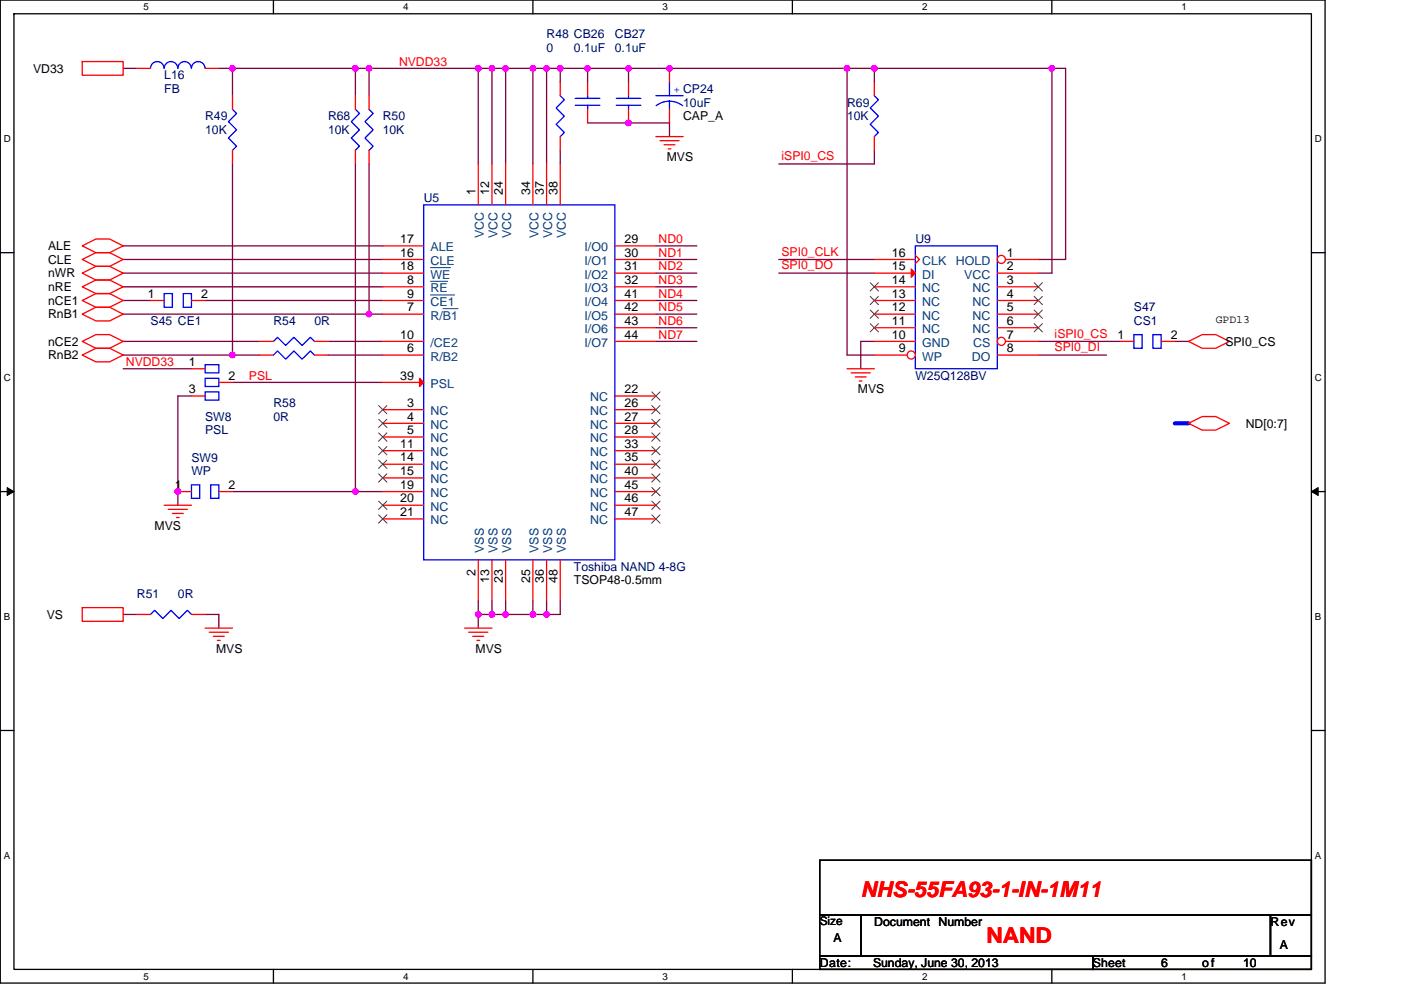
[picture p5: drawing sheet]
<svg xmlns="http://www.w3.org/2000/svg" width="297mm" height="210mm" viewBox="0 0 297 210" stroke-linecap="round" stroke-linejoin="round" font-family="sans-serif">
<path d="M.1 0h280.8v208.5h-280.8zM3 2.9h275v202.7h-275z" fill="none" stroke="#000" stroke-width=".28"/>
<g fill="#fff">
<path d="M30.5 .3h1.1v2.3h-1.1z"/>
<path d="M30.5 205.9h1.1v2.3h-1.1z"/>
</g>
<path d="M58 0v2.9M58 205.6v2.9" fill="none" stroke="#000" stroke-width=".28"/>
<g fill="#fff">
<path d="M85.5 .3h1.1v2.3h-1.1z"/>
<path d="M85.5 205.9h1.1v2.3h-1.1z"/>
</g>
<path d="M113 0v2.9M113 205.6v2.9" fill="none" stroke="#000" stroke-width=".28"/>
<g fill="#fff">
<path d="M140.5 .3h1.1v2.3h-1.1z"/>
<path d="M140.5 205.9h1.1v2.3h-1.1z"/>
</g>
<path d="M168 0v2.9M168 205.6v2.9" fill="none" stroke="#000" stroke-width=".28"/>
<g fill="#fff">
<path d="M195.5 .3h1.2v2.3h-1.2z"/>
<path d="M195.5 205.9h1.2v2.3h-1.2z"/>
</g>
<path d="M223 0v2.9M223 205.6v2.9" fill="none" stroke="#000" stroke-width=".28"/>
<g fill="#fff">
<path d="M250.5 .3h1.2v2.3h-1.2z"/>
<path d="M250.5 205.9h1.2v2.3h-1.2z"/>
<path d="M.8 28.3h1.5v2.3h-1.5z"/>
<path d="M278.8 28.3h1.5v2.3h-1.5z"/>
<path d="M.8 78.9h1.5v2.3h-1.5z"/>
<path d="M278.8 78.9h1.5v2.3h-1.5z"/>
</g>
<path d="M.1 53.6h2.9M278 53.6h2.9" fill="none" stroke="#000" stroke-width=".28"/>
<g fill="#fff">
<path d="M.8 129.6h1.4v2.3h-1.4z"/>
<path d="M278.8 129.6h1.4v2.3h-1.4z"/>
</g>
<path d="M.1 104.3h2.9M278 104.3h2.9" fill="none" stroke="#000" stroke-width=".28"/>
<path d="M1.5 103.4l1.5 .9-1.5 .8zM278 104.3l1.5-.9v1.7z" fill="#000" stroke="#000" stroke-width=".21"/>
<g fill="#fff">
<path d="M.8 180.3h1.4v2.3h-1.4z"/>
<path d="M278.8 180.3h1.4v2.3h-1.4z"/>
</g>
<path d="M.1 154.9h2.9M278 154.9h2.9M173.8 194h8.7v8.7h-8.7zM173.8 182.5h104.2v11.5h-104.2zM182.5 194h86.9v8.7h-86.9zM269.4 194h8.6v8.7h-8.6zM173.8 202.7h57.9v2.9h-57.9zM231.7 202.7h46.3v2.9h-46.3z" fill="none" stroke="#000" stroke-width=".28"/>
<g fill="none" stroke="#800040" stroke-width=".28">
<path d="M26.1 14.5h2.9M46.4 14.5h2.9M49.3 14.5v5.8M49.3 14.5h26.1M75.4 14.5v5.8M75.4 14.5h2.8M78.2 14.5h23.2M78.3 14.5v5.8M101.4 14.5v20.3M101.4 14.5h2.9M104.3 14.5h2.9M104.3 14.5v20.3"/>
<path d="M107.2 14.5v20.3M107.2 14.5h5.8M113 14.5v20.3M113 14.5h2.9M115.9 14.5v20.3M115.9 14.5h2.9M118.8 14.5v2.9M118.8 14.5h5.8M124.6 14.5v2.9M124.6 14.5h8.7M133.3 14.5v2.9M133.3 14.5h46.3"/>
<path d="M179.6 14.5v60.8h5.8M179.6 14.5h5.8M185.4 14.5v2.9M185.4 14.5h37.6M223 14.5h2.9v40.5h-5.8M223 14.5v43.4h-2.9M49.3 34.8v40.5M75.4 34.8v69.5M78.3 34.8v31.8M118.8 31.9v2.9M124.6 26.1h17.3v2.9M185.4 31.9v2.9h-20.3"/>
<path d="M26.1 55h55M26.1 52.2h55M26.1 57.9h55M139.1 52.2h8.6M139.1 55h8.6M139.1 57.9h8.6M165.1 57.9h20.3M165.1 55h20.3M26.1 60.8h55M26.1 78.2h14.5M26.1 66.6h52.1M26.1 72.4h29"/>
<path d="M26.1 75.3h23.2M26.1 63.7h5.8M43.5 63.7h37.6M49.3 75.3h5.8M69.6 72.4h11.5M69.6 75.3h11.5M78.3 66.6h2.8M139.1 60.8h8.6M139.1 63.7h8.6M139.1 66.6h8.6M139.1 69.5h8.6M139.1 72.4h8.6"/>
<path d="M185.4 72.4h-2.9v5.8M220.1 75.3h14.5M220.1 72.4h17.4M249.1 72.4h2.9M40.6 84h-2.9v23.2M49.3 81.1h31.8M49.3 104.3h26.1M75.4 104.3h5.7M26.1 130.3h2.9M43.5 130.3h2.9v2.9M101.4 127.4v2.9M101.4 130.3v2.9"/>
<path d="M101.4 130.3h2.9M104.3 130.3h2.9M104.3 127.4v2.9M107.2 127.4v2.9M107.2 130.3h5.8M113 127.4v2.9M113 130.3h2.9M115.9 127.4v2.9M118.8 127.4v2.9h-2.9"/>
</g>
<g fill="#f0f" stroke="#f0f" stroke-width=".28">
<circle cx="185.4" cy="14.5" r=".57"/>
<circle cx="223" cy="14.5" r=".57"/>
<circle cx="75.3" cy="104.3" r=".57"/>
<circle cx="118.8" cy="14.5" r=".57"/>
<circle cx="133.2" cy="26.1" r=".57"/>
<circle cx="179.6" cy="14.5" r=".57"/>
<circle cx="141.9" cy="14.5" r=".57"/>
<circle cx="113" cy="14.5" r=".57"/>
<circle cx="78.2" cy="66.6" r=".57"/>
<circle cx="37.7" cy="104.3" r=".57"/>
<circle cx="101.4" cy="14.5" r=".57"/>
<circle cx="115.9" cy="130.3" r=".57"/>
<circle cx="104.3" cy="130.3" r=".57"/>
<circle cx="107.2" cy="14.5" r=".57"/>
<circle cx="49.3" cy="75.3" r=".57"/>
<circle cx="104.3" cy="14.5" r=".57"/>
<circle cx="133.2" cy="14.5" r=".57"/>
<circle cx="124.6" cy="14.5" r=".57"/>
<circle cx="78.2" cy="14.5" r=".57"/>
<circle cx="75.3" cy="14.5" r=".57"/>
<circle cx="49.3" cy="14.5" r=".57"/>
<circle cx="115.9" cy="14.5" r=".57"/>
<circle cx="101.4" cy="130.3" r=".57"/>
<circle cx="113" cy="130.3" r=".57"/>
<circle cx="107.2" cy="130.3" r=".57"/>
</g>
<path d="M249.1 89.8h2.9" fill="none" stroke="#00f" stroke-width=".87"/>
<g fill="none" stroke="#f00" stroke-width=".28">
<path d="M17.4 13.1h8.7v2.9h-8.7zM29 14.5h2.9M43.5 14.5h2.9M118.8 17.4v2.9M124.6 17.4v2.9M141.9 14.5v2.9M185.4 17.4v2.9M49.3 31.9v2.9M49.3 20.3v2.9M75.4 31.9v2.9M75.4 20.3v2.9M78.2 31.9v2.9"/>
<path d="M78.2 20.3v2.9M118.8 29v2.9M124.6 23.2v2.9M139.1 29h5.7M139.9 29.8h4.1M140.8 30.7h2.3M141.7 31.6h.5M141.9 23.2v2.9M185.4 29v2.9M17.4 52.2l2.9-1.5h2.9l2.9 1.5-2.9 1.4h-2.9zM17.4 55l2.9-1.4h2.9l2.9 1.4-2.9 1.5h-2.9zM17.4 57.9l2.9-1.4h2.9l2.9 1.4-2.9 1.5h-2.9z"/>
<path d="M17.4 63.7l2.9-1.4h2.9l2.9 1.4-2.9 1.5h-2.9zM17.4 66.6l2.9-1.4h2.9l2.9 1.4-2.9 1.5h-2.9zM17.4 72.4l2.9-1.4h2.9l2.9 1.4-2.9 1.5h-2.9zM17.4 75.3l2.9-1.4h2.9l2.9 1.4-2.9 1.5h-2.9zM17.4 60.8l2.9-1.4h2.9l2.9 1.4-2.9 1.5h-2.9zM55.1 72.4h2.9M66.7 72.4h2.9M179.6 78.2h5.8M180.5 79.1h4M181.3 79.9h2.3M237.5 72.4h2.9M246.2 72.4h2.9"/>
<path d="M252 72.4l2.9-1.4h2.9l2.9 1.4-2.9 1.5h-2.9zM182.2 80.8h.6M252 89.8l2.9-1.5h2.9l2.9 1.5-2.9 1.4h-2.9zM34.8 107.2h5.8M35.7 108h4M36.6 108.9h2.3M37.4 109.8h.6M37.7 104.3h2.9M46.4 104.3h2.9M17.4 128.9h8.7v2.9h-8.7zM29 130.3h2.9M40.6 130.3h2.9"/>
<path d="M43.5 133.2h5.8M44.4 134.1h4M45.2 135h2.4M46.1 135.8h.6M98.5 133.2h5.8M99.4 134.1h4M100.2 135h2.4M101.1 135.8h.6"/>
</g>
<g fill="none" stroke="#00f" stroke-width=".28">
<path d="M31.9 14.5a1.42 1.42 0 0 1 1.4-1.4 1.45 1.45 0 0 1 1.5 1.4M34.8 14.5a1.42 1.42 0 0 1 1.4-1.4 1.45 1.45 0 0 1 1.5 1.4M37.7 14.5a1.43 1.43 0 0 1 1.4-1.4 1.43 1.43 0 0 1 1.5 1.4M40.6 14.5a1.43 1.43 0 0 1 1.4-1.4 1.45 1.45 0 0 1 1.5 1.4M141.9 17.4v2.9M49.3 23.2l.9 .9-1.8 1.7 1.8 1.7-1.8 1.8 1.8 1.7-.9 .9M75.4 23.2l.8 .9-1.7 1.7 1.7 1.7-1.7 1.8 1.7 1.7-.8 .9M78.2 23.2l.9 .9-1.7 1.7 1.7 1.7-1.7 1.8 1.7 1.7-.9 .9M118.8 20.3l.9 .9-1.8 1.7 1.8 1.7-1.8 1.8 1.8 1.7-.9 .9M122 22.3h5.2M122 20.9h5.2M124.6 20.3v.6"/>
<path d="M124.6 22.3v.9M139.1 20.3h5.7M139.1 22.4l1.3-.7 1.5-.2 1.5 .2 1.3 .7M141.9 21.5v1.7M185.4 20.3l.8 .9-1.7 1.7 1.7 1.7-1.7 1.8 1.7 1.7-.8 .9M194.1 52.2h17.4v26h-17.4zM58 72.4l.8-.9 1.8 1.8 1.7-1.8 1.7 1.8 1.8-1.8 .9 .9M240.4 71h1.7v2.9h-1.7zM244.5 71h1.7v2.9h-1.7zM40.6 102.8h1.7v2.9h-1.7zM44.7 102.8h1.7v2.9h-1.7zM31.9 130.3l.9-.8 1.7 1.7 1.8-1.7 1.7 1.7 1.7-1.7 .9 .8"/>
</g>
<circle cx="212.3" cy="55" r=".86" fill="#fff" stroke="#f00" stroke-width=".28"/>
<path d="M211.5 57.9h8.6M213.2 55h6.9M211.5 60.8h8.6M211.5 63.7h8.6M211.5 66.6h8.6M211.5 69.5h8.6" fill="none" stroke="#f00" stroke-width=".28"/>
<path d="M219.3 60l1.7 1.7M221 60l-1.8 1.7M219.3 62.9l1.7 1.7M219.3 65.8l1.7 1.7M219.3 68.6l1.7 1.8M221 62.9l-1.8 1.7M221 65.8l-1.8 1.7M221 68.6l-1.8 1.8" fill="none" stroke="#804000" stroke-width=".21"/>
<circle cx="212.3" cy="72.4" r=".86" fill="#fff" stroke="#f00" stroke-width=".28"/>
<path d="M211.5 75.3h8.6M213.2 72.4h6.9" fill="none" stroke="#f00" stroke-width=".28"/>
<circle cx="193.2" cy="75.3" r=".86" fill="#fff" stroke="#f00" stroke-width=".28"/>
<g fill="none" stroke="#f00" stroke-width=".28">
<path d="M133.3 17.4v2.9M101.4 34.8v8.7M104.3 34.8v8.7M107.2 34.8v8.7M113 34.8v8.7M115.9 34.8v8.7M118.8 34.8v8.7M133.3 23.2v2.9M81.1 55h8.7M81.1 52.2h8.7M81.1 57.9h8.7M130.4 52.2h8.7"/>
<path d="M130.4 55h8.7M130.4 57.9h8.7M185.4 57.9h8.7M185.4 55h8.7M194.1 54.2l.8 .8-.8 .9M31.9 63.7h2.9M40.6 63.7h2.9M40.6 78.2h2.9M55.1 75.3h2.9M66.7 75.3h2.9M81.1 66.6h8.7M81.1 60.8h8.7"/>
<path d="M81.1 63.7h8.7M81.1 75.3h8.7M81.1 72.4h8.7M130.4 60.8h8.7M130.4 63.7h8.7M130.4 66.6h8.7M130.4 69.5h8.7M130.4 72.4h8.7M185.4 72.4h8.7M185.4 69.5h8.7M185.4 66.6h8.7M185.4 63.7h8.7"/>
<path d="M185.4 60.8h8.7M185.4 75.3h6.9M40.6 84h2.9M46.4 81.1h2.9M81.1 81.1h8.7M81.1 86.9h8.7M81.1 89.8h8.7M81.1 92.7h8.7M81.1 95.6h8.7M81.1 98.5h8.7M130.4 84h8.7M130.4 86.9h8.7"/>
<path d="M130.4 89.8h8.7M130.4 92.7h8.7M130.4 95.6h8.7M130.4 98.5h8.7M81.1 101.4h8.7M81.1 104.3h8.7M81.1 107.2h8.7M81.1 110.1h8.7M101.4 118.7v8.7M104.3 118.7v8.7M107.2 118.7v8.7M113 118.7v8.7"/>
<path d="M115.9 118.7v8.7M118.8 118.7v8.7M130.4 101.4h8.7M130.4 104.3h8.7M130.4 107.2h8.7M130.4 110.1h8.7"/>
</g>
<g fill="none" stroke="#804000" stroke-width=".21">
<path d="M184.5 60l1.8 1.7M186.2 60l-1.7 1.7M184.5 68.6l1.8 1.8M184.5 65.8l1.8 1.7M184.5 62.9l1.8 1.7M186.2 68.6l-1.7 1.8M186.2 65.8l-1.7 1.7M186.2 62.9l-1.7 1.7M80.3 86l1.7 1.8M80.3 88.9l1.7 1.8M80.3 91.8l1.7 1.8M80.3 94.7l1.7 1.8"/>
<path d="M80.3 97.6l1.7 1.8M82 86l-1.7 1.8M82 88.9l-1.7 1.8M82 91.8l-1.7 1.8M82 94.7l-1.7 1.8M82 97.6l-1.7 1.8M138.2 83.1l1.8 1.8M138.2 86l1.8 1.8M138.2 88.9l1.8 1.8M138.2 91.8l1.8 1.8M138.2 94.7l1.8 1.8M138.2 97.6l1.8 1.8"/>
<path d="M139.9 83.1l-1.7 1.8M139.9 86l-1.7 1.8M139.9 88.9l-1.7 1.8M139.9 91.8l-1.7 1.8M139.9 94.7l-1.7 1.8M139.9 97.6l-1.7 1.8M80.3 100.5l1.7 1.8M80.3 106.3l1.7 1.8M80.3 109.2l1.7 1.8M82 100.5l-1.7 1.8M82 106.3l-1.7 1.8M82 109.2l-1.7 1.8"/>
<path d="M138.2 100.5l1.8 1.8M138.2 103.4l1.8 1.8M138.2 106.3l1.8 1.8M138.2 109.2l1.8 1.8M139.9 100.5l-1.7 1.8M139.9 103.4l-1.7 1.8M139.9 106.3l-1.7 1.8M139.9 109.2l-1.7 1.8"/>
</g>
<g fill="#f00" stroke="#f00" stroke-width=".28">
<path d="M193.2 57.1l.9 .8-.9 .9z"/>
<path d="M89 80.2l.8 .9-.8 .9z"/>
</g>
<path d="M130.7 22.3h5.2M130.7 20.9h5.2M133.3 20.3v.6M133.3 22.3v.9M89.8 43.5h40.6v75.2h-40.6zM34.8 62.3h1.8v2.9h-1.8zM38.9 62.3h1.7v2.9h-1.7zM43.5 77.3h2.9v1.8h-2.9zM58 75.3l.8-.9 1.8 1.8 1.7-1.8 1.7 1.8 1.8-1.8 .9 .9M43.5 80.2h2.9v1.8h-2.9zM43.5 83.1h2.9v1.8h-2.9z" fill="none" stroke="#00f" stroke-width=".28"/>
<path d="M91.3 59.7h3.6M91.3 56.8h4.2M91.3 62.6h5.1M93.9 65.5h3.2" fill="none" stroke="#004080" stroke-width=".21"/>
<g fill="#f0f" stroke="#f0f" stroke-width=".28">
<circle cx="185.4" cy="14.5" r=".57"/>
<circle cx="223" cy="14.5" r=".57"/>
<circle cx="75.3" cy="104.3" r=".57"/>
<circle cx="118.8" cy="14.5" r=".57"/>
<circle cx="133.2" cy="26.1" r=".57"/>
<circle cx="179.6" cy="14.5" r=".57"/>
<circle cx="141.9" cy="14.5" r=".57"/>
<circle cx="113" cy="14.5" r=".57"/>
<circle cx="78.2" cy="66.6" r=".57"/>
<circle cx="37.7" cy="104.3" r=".57"/>
<circle cx="101.4" cy="14.5" r=".57"/>
<circle cx="115.9" cy="130.3" r=".57"/>
<circle cx="104.3" cy="130.3" r=".57"/>
<circle cx="107.2" cy="14.5" r=".57"/>
<circle cx="49.3" cy="75.3" r=".57"/>
<circle cx="104.3" cy="14.5" r=".57"/>
<circle cx="133.2" cy="14.5" r=".57"/>
<circle cx="124.6" cy="14.5" r=".57"/>
<circle cx="78.2" cy="14.5" r=".57"/>
<circle cx="75.3" cy="14.5" r=".57"/>
<circle cx="49.3" cy="14.5" r=".57"/>
<circle cx="115.9" cy="14.5" r=".57"/>
<circle cx="101.4" cy="130.3" r=".57"/>
<circle cx="113" cy="130.3" r=".57"/>
<circle cx="107.2" cy="130.3" r=".57"/>
</g>
<g font-size="4.6" fill="#f00">
<text x="182.5" y="190.2">NHS-55FA93-1-IN-1M11</text>
<text x="209.1" y="200">NAND</text>
</g>
<g font-size="2.6" fill="#000080">
<text x="115.9" y="8.1">R48 CB26</text>
<text x="115.9" y="11">0</text>
<text x="121.7" y="11">0.1uF</text>
<text x="130.4" y="8.1">CB27</text>
<text x="130.4" y="11">0.1uF</text>
<text x="34.8" y="16.8">L16</text>
<text x="34.8" y="19.7">FB</text>
<text x="144.8" y="22.6">10uF</text>
<text x="179.6" y="22.6">R69</text>
<text x="43.5" y="25.5">R49</text>
<text x="43.5" y="28.4">10K</text>
<text x="69.6" y="25.5">R68</text>
<text x="69.6" y="28.4">10K</text>
<text x="81.1" y="25.5">R50</text>
<text x="81.1" y="28.4">10K</text>
<text x="179.6" y="25.5">10K</text>
<text x="89.8" y="42.9">U5</text>
<text x="194.1" y="51.6">U9</text>
<text x="31.9" y="69">S45 CE1</text>
<text x="58" y="69">R54</text>
<text x="66.7" y="69">0R</text>
<text x="240.4" y="66.1">S47</text>
<text x="240.4" y="69">CS1</text>
<text x="194.1" y="80.5">W25Q128BV</text>
<text x="43.5" y="89.2">SW8</text>
<text x="58" y="86.3">R58</text>
<text x="58" y="89.2">0R</text>
<text x="43.5" y="92.1">PSL</text>
<text x="40.6" y="97.9">SW9</text>
<text x="40.6" y="100.8">WP</text>
<text x="121.7" y="121.1">Toshiba NAND 4-8G</text>
<text x="29" y="126.9">R51</text>
<text x="37.7" y="126.9">0R</text>
</g>
<g font-size="2.6">
<text x="7" y="15.4">VD33</text>
<text x="144.8" y="25.5">CAP_A</text>
<text x="141.4" y="34.2">MVS</text>
<text x="100.8" y="41.4" transform="rotate(-90 100.8 41.4)">1</text>
<text x="103.7" y="41.4" transform="rotate(-90 103.7 41.4)">12</text>
<text x="106.6" y="41.4" transform="rotate(-90 106.6 41.4)">24</text>
<text x="112.4" y="41.4" transform="rotate(-90 112.4 41.4)">34</text>
<text x="115.3" y="41.4" transform="rotate(-90 115.3 41.4)">37</text>
<text x="118.2" y="41.4" transform="rotate(-90 118.2 41.4)">38</text>
<text x="10.2" y="53">ALE</text>
<text x="84.9" y="51.6">17</text>
<text x="132.4" y="51.6">29</text>
<text x="10.2" y="55.9">CLE</text>
<text x="10.2" y="58.8">nWR</text>
<text x="84.9" y="57.3">18</text>
<text x="84.9" y="54.4">16</text>
<text x="132.4" y="54.4">30</text>
<text x="132.4" y="57.3">31</text>
<text x="189.1" y="57.3">15</text>
<text x="189.1" y="54.4">16</text>
<text x="213.5" y="54.4">1</text>
<text x="213.5" y="57.3">2</text>
<text x="10.2" y="64.6">nCE1</text>
<text x="10.2" y="61.7">nRE</text>
<text x="31.3" y="63.1">1</text>
<text x="42.6" y="63.1">2</text>
<text x="86.3" y="60.2">8</text>
<text x="86.3" y="63.1">9</text>
<text x="132.4" y="60.2">32</text>
<text x="132.4" y="63.1">41</text>
<text x="189.1" y="63.1">13</text>
<text x="189.1" y="60.2">14</text>
<text x="213.5" y="60.2">3</text>
<text x="213.5" y="63.1">4</text>
<text x="10.2" y="67.5">RnB1</text>
<text x="84.9" y="71.8">10</text>
<text x="86.3" y="66">7</text>
<text x="132.4" y="66">42</text>
<text x="132.4" y="68.9">43</text>
<text x="132.4" y="71.8">44</text>
<text x="189.1" y="71.8">10</text>
<text x="189.1" y="68.9">11</text>
<text x="189.1" y="66">12</text>
<text x="213.5" y="71.8">7</text>
<text x="213.5" y="66">5</text>
<text x="213.5" y="68.9">6</text>
<text x="236.9" y="71.8">1</text>
<text x="248.2" y="71.8">2</text>
<text x="10.2" y="73.3">nCE2</text>
<text x="10.2" y="76.2">RnB2</text>
<text x="40" y="77.6">1</text>
<text x="86.3" y="74.7">6</text>
<text x="190.6" y="74.7">9</text>
<text x="213.5" y="74.7">8</text>
<text x="259.8" y="73.3">SPI0_CS</text>
<text x="40" y="83.4">3</text>
<text x="48.4" y="80.5">2</text>
<text x="84.9" y="80.5">39</text>
<text x="132.4" y="83.4">22</text>
<text x="181.9" y="83.4">MVS</text>
<text x="86.3" y="86.3">3</text>
<text x="86.3" y="89.2">4</text>
<text x="132.4" y="86.3">26</text>
<text x="132.4" y="89.2">27</text>
<text x="84.9" y="95">11</text>
<text x="86.3" y="92.1">5</text>
<text x="132.4" y="92.1">28</text>
<text x="132.4" y="95">33</text>
<text x="264.1" y="90.7">ND[0:7]</text>
<text x="84.9" y="97.9">14</text>
<text x="84.9" y="100.8">15</text>
<text x="132.4" y="97.9">35</text>
<text x="132.4" y="100.8">40</text>
<text x="37.1" y="103.7">1</text>
<text x="48.4" y="103.7">2</text>
<text x="84.9" y="103.7">19</text>
<text x="84.9" y="106.6">20</text>
<text x="132.4" y="103.7">45</text>
<text x="132.4" y="106.6">46</text>
<text x="32.8" y="112.4">MVS</text>
<text x="84.9" y="109.5">21</text>
<text x="132.4" y="109.5">47</text>
<text x="100.8" y="122.2" transform="rotate(-90 100.8 122.2)">2</text>
<text x="103.7" y="123.7" transform="rotate(-90 103.7 123.7)">13</text>
<text x="106.6" y="123.7" transform="rotate(-90 106.6 123.7)">23</text>
<text x="112.4" y="123.7" transform="rotate(-90 112.4 123.7)">25</text>
<text x="115.3" y="123.7" transform="rotate(-90 115.3 123.7)">36</text>
<text x="118.2" y="123.7" transform="rotate(-90 118.2 123.7)">48</text>
<text x="121.7" y="124">TSOP48-0.5mm</text>
<text x="9.9" y="131.2">VS</text>
<text x="45.8" y="138.5">MVS</text>
<text x="100.8" y="138.5">MVS</text>
<text x="185.4" y="196.4">Document Number</text>
<text x="269.4" y="196.4">Rev</text>
<text x="176.7" y="199.8">A</text>
<text x="271.4" y="201.3">A</text>
<text x="173.8" y="205">Date:</text>
<text x="185.1" y="205">Sunday, June 30, 2013</text>
<text x="231.7" y="205">Sheet</text>
<text x="246.2" y="205">6</text>
<text x="254.9" y="205">of</text>
<text x="263.6" y="205">10</text>
</g>
<g font-size="2.6" fill="#f00">
<text x="84.6" y="13.9">NVDD33</text>
<text x="165.7" y="34">iSPI0_CS</text>
<text x="139.6" y="51.6">ND0</text>
<text x="139.6" y="54.5">ND1</text>
<text x="139.6" y="57.4">ND2</text>
<text x="165.7" y="57.1">SPI0_DO</text>
<text x="165.7" y="54.3">SPI0_CLK</text>
<text x="139.6" y="60.3">ND3</text>
<text x="139.6" y="63.2">ND4</text>
<text x="139.6" y="71.8">ND7</text>
<text x="139.6" y="66.1">ND5</text>
<text x="139.6" y="68.9">ND6</text>
<text x="223.6" y="71.6">iSPI0_CS</text>
<text x="26.7" y="77.6">NVDD33</text>
<text x="223.6" y="74.5">SPI0_DI</text>
<text x="52.8" y="80.5">PSL</text>
</g>
<g font-size="2.6" fill="#004080">
<text x="91.3" y="53.3">ALE</text>
<text x="102.6" y="50.5" transform="rotate(-90 102.6 50.5)">VCC</text>
<text x="105.5" y="50.5" transform="rotate(-90 105.5 50.5)">VCC</text>
<text x="108.4" y="50.5" transform="rotate(-90 108.4 50.5)">VCC</text>
<text x="114.2" y="50.5" transform="rotate(-90 114.2 50.5)">VCC</text>
<text x="117.1" y="50.5" transform="rotate(-90 117.1 50.5)">VCC</text>
<text x="120" y="50.5" transform="rotate(-90 120 50.5)">VCC</text>
<text x="123.9" y="53.3">I/O0</text>
<text x="91.3" y="56.2">CLE</text>
<text x="91.3" y="59.1">WE</text>
<text x="123.9" y="56.2">I/O1</text>
<text x="123.9" y="59.1">I/O2</text>
<text x="195.5" y="59.1">DI</text>
<text x="195.5" y="56.2">CLK</text>
<text x="202.7" y="56.2">HOLD</text>
<text x="204.4" y="59.1">VCC</text>
<text x="91.3" y="62">RE</text>
<text x="91.3" y="64.9">CE1</text>
<text x="123.9" y="62">I/O3</text>
<text x="123.9" y="64.9">I/O4</text>
<text x="195.5" y="64.9">NC</text>
<text x="195.5" y="62">NC</text>
<text x="206.2" y="62">NC</text>
<text x="206.2" y="64.9">NC</text>
<text x="91.3" y="67.8">R/B1</text>
<text x="123.9" y="67.8">I/O5</text>
<text x="123.9" y="70.7">I/O6</text>
<text x="195.5" y="70.7">NC</text>
<text x="195.5" y="67.8">NC</text>
<text x="206.2" y="67.8">NC</text>
<text x="206.2" y="70.7">NC</text>
<text x="91.3" y="76.5">R/B2</text>
<text x="91.3" y="73.6">/CE2</text>
<text x="123.9" y="73.6">I/O7</text>
<text x="195.5" y="76.5">WP</text>
<text x="195.5" y="73.6">GND</text>
<text x="206.1" y="76.5">DO</text>
<text x="206.4" y="73.6">CS</text>
<text x="91.3" y="82.3">PSL</text>
<text x="91.3" y="88.1">NC</text>
<text x="125.1" y="85.2">NC</text>
<text x="125.1" y="88.1">NC</text>
<text x="91.3" y="91">NC</text>
<text x="91.3" y="93.9">NC</text>
<text x="125.1" y="91">NC</text>
<text x="125.1" y="93.9">NC</text>
<text x="91.3" y="96.8">NC</text>
<text x="91.3" y="99.6">NC</text>
<text x="125.1" y="96.8">NC</text>
<text x="125.1" y="99.6">NC</text>
<text x="91.3" y="102.5">NC</text>
<text x="91.3" y="105.4">NC</text>
<text x="125.1" y="102.5">NC</text>
<text x="125.1" y="105.4">NC</text>
<text x="91.3" y="108.3">NC</text>
<text x="91.3" y="111.2">NC</text>
<text x="125.1" y="108.3">NC</text>
<text x="125.1" y="111.2">NC</text>
<text x="102.6" y="117.3" transform="rotate(-90 102.6 117.3)">VSS</text>
<text x="105.5" y="117.3" transform="rotate(-90 105.5 117.3)">VSS</text>
<text x="108.4" y="117.3" transform="rotate(-90 108.4 117.3)">VSS</text>
<text x="114.2" y="117.3" transform="rotate(-90 114.2 117.3)">VSS</text>
<text x="117.1" y="117.3" transform="rotate(-90 117.1 117.3)">VSS</text>
<text x="120" y="117.3" transform="rotate(-90 120 117.3)">VSS</text>
</g>
<text font-size="2.5" x="173.8" y="196.3">Size</text>
<text font-size="2.4" fill="#00f" x="142.8" y="19.6">+ CP24</text>
<text font-size="2.4" x="257.8" y="68.6">GPD13</text>
<g font-size="2.1">
<text x="30.5" y="2.2">5</text>
<text x="85.5" y="2.2">4</text>
<text x="140.5" y="2.2">3</text>
<text x="195.5" y="2.2">2</text>
<text x="250.5" y="2.2">1</text>
<text x=".8" y="30.1">D</text>
<text x="278.8" y="30.1">D</text>
<text x=".8" y="80.8">C</text>
<text x="278.8" y="80.8">C</text>
<text x=".8" y="131.4">B</text>
<text x="278.8" y="131.4">B</text>
<text x=".8" y="182.1">A</text>
<text x="278.8" y="182.1">A</text>
<text x="30.5" y="207.8">5</text>
<text x="85.5" y="207.8">4</text>
<text x="140.5" y="207.8">3</text>
<text x="195.5" y="207.8">2</text>
<text x="250.5" y="207.8">1</text>
</g>
</svg>
